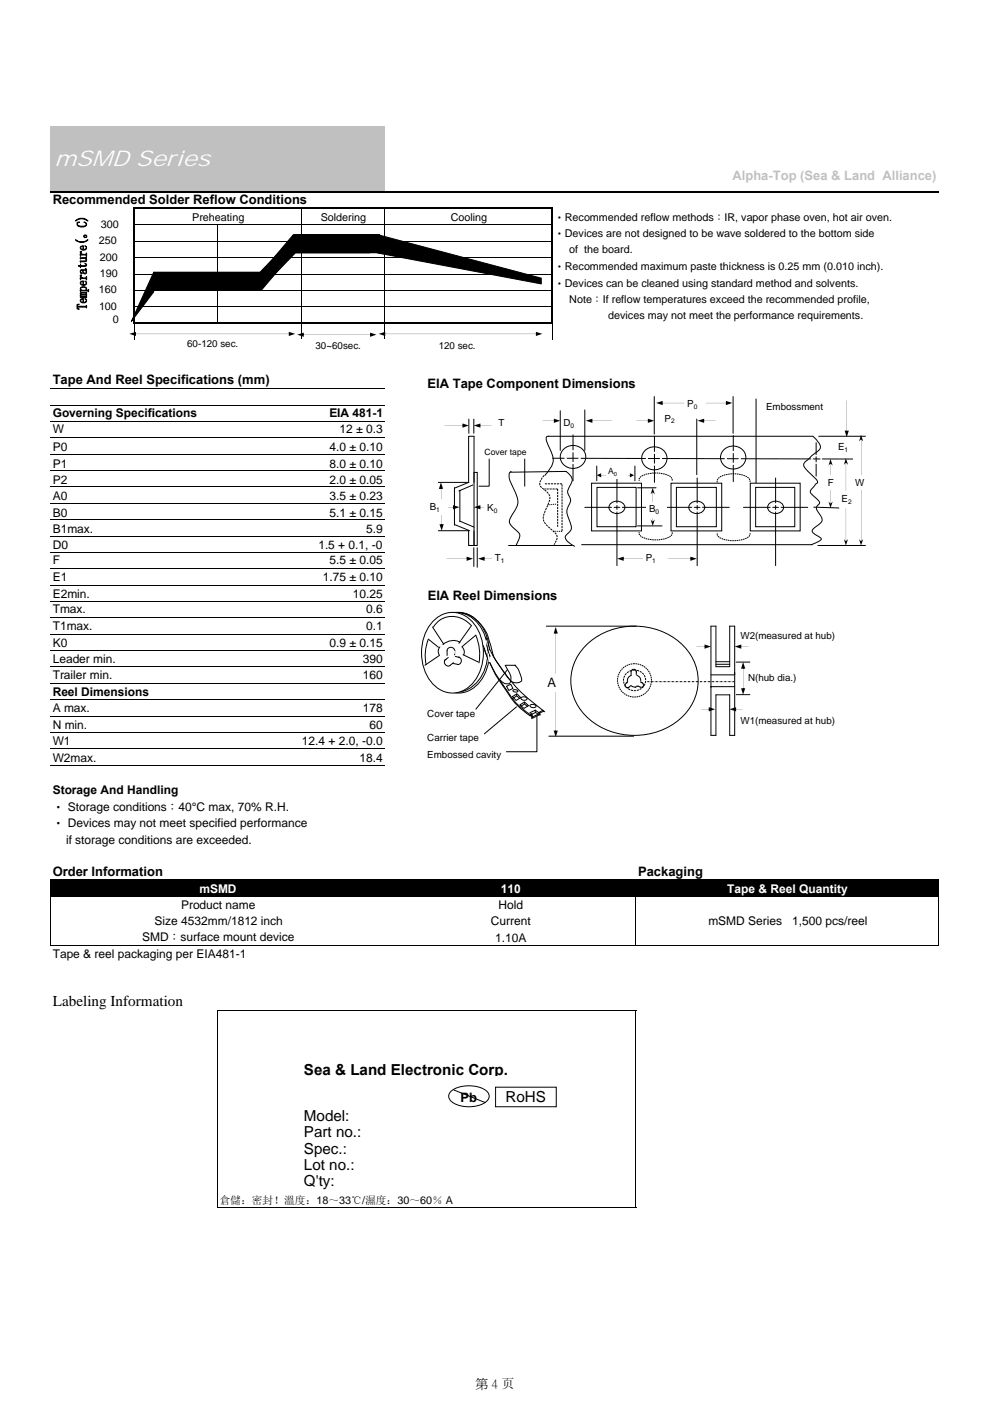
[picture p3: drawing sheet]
<svg xmlns="http://www.w3.org/2000/svg" width="210mm" height="297mm" viewBox="0 0 210 297" stroke-linecap="round" stroke-linejoin="round" font-family="sans-serif">
<path d="M10.7 26.8h71v14h-71z" fill="#c0c0c0"/>
<path d="M10.7 186.5h188.4v3.5h-188.4z" fill="#000"/>
<path d="M10.7 40.7h188.4M28.4 44v24.7M28.6 44.2h88.7M117.1 44.4v24.3M28.6 68.5h88.7" fill="none" stroke="#000" stroke-width=".42"/>
<g fill="none" stroke="#000" stroke-width=".21">
<path d="M28.6 47.7h88.3M28.6 51.2h88.3M28.6 54.6h88.3M28.6 58.1h88.3M46.2 47.8v20.5M63.9 44.4v23.9M81.6 44.4v23.9M28.4 68.7v3.3M28.6 61.6h88.3M28.6 65h88.3M63.9 68.7v3.3M81.6 68.7v3.3"/>
<path d="M117.1 68.7v3.3M10.7 82.4h71M10.7 85.9h71M10.7 89.3h71M10.7 92.8h71M10.7 96.3h71M10.7 99.8h71M10.7 103.2h71M10.7 106.7h71M10.7 110.2h71M10.7 113.6h71M10.7 117.1h71"/>
<path d="M10.7 120.6h71M10.7 124.1h71M10.7 127.5h71M10.7 131h71M10.7 134.5h71M10.7 137.9h71M10.7 141.4h71M10.7 144.9h71M10.7 148.4h71M10.7 151.8h71M10.7 155.3h71M10.7 158.8h71"/>
<path d="M10.7 162.2h71M10.7 186.4v14.1M10.8 186.5h188.3M134.9 186.6v13.9M199 186.6v13.9M10.8 200.4h188.3M46.2 214.2v41.9M46.3 214.3h88.7M134.9 214.4v41.7M46.3 256h88.7"/>
</g>
<path d="M90.1 158.5h20.6v3h-20.6z" fill="#fff"/>
<path d="M92.3 131.9a5.9 5.9 0 0 1 9.5 .9 9.8 9.8 0 0 1-1.4 12.6 5.8 5.8 0 0 1-8.8-1.6 10.1 10.1 0 0 1 .7-11.9zM92.9 131.9a5.6 5.6 0 0 1 9.3 .9 10.3 10.3 0 0 1-1.4 12.8 5.6 5.6 0 0 1-8.5-1.6 10.5 10.5 0 0 1 .6-12.1zM113.9 151.8v7.6h-6.5" fill="none" stroke="#000" stroke-width=".21"/>
<g fill="#fff">
<path d="M156.5 133.3h26.5v2.9h-26.5z"/>
<path d="M158.2 142.3h18.2v2.9h-18.2z"/>
<path d="M156.5 151.3h26.5v2.9h-26.5z"/>
</g>
<path d="M102.7 137.4a30.5 30.5 0 0 0 5.2 9.9 15.2 15.2 0 0 0 4.5 4.5l.4-.2M103.1 135.2a20.1 20.1 0 0 0 4.5 8.2 37.2 37.2 0 0 0 7.9 7.5M107.1 141.1l.8 1.3a2.31 2.31 0 0 1 .2 2.5 1.98 1.98 0 0 1-2.3-1M107.2 141.1h2.2M113.5 151.1v-.5l-1.1 .5 .4 .3M113.6 151l.6 .5M114.3 151.3l-1.4 .7M114.5 151.5l-1.7 .9M115.3 150.8l-.9 .4" fill="none" stroke="#000" stroke-width=".21"/>
<path d="M91.7 131.9a5.6 5.6 0 0 1 9.2 .9 10.3 10.3 0 0 1-1.4 12.8 5.6 5.6 0 0 1-8.5-1.6 10.5 10.5 0 0 1 .7-12.1z" fill-rule="evenodd" fill="#fff"/>
<g fill="none" stroke="#000" stroke-width=".21">
<path d="M90.8 135.5l2.2 1.7M91.7 131.9a5.6 5.6 0 0 1 9.2 .9 10.3 10.3 0 0 1-1.4 12.8 5.6 5.6 0 0 1-8.5-1.6 10.5 10.5 0 0 1 .7-12.1zM91.7 132.9l2.4 3.7M93.2 139l-3.1 2.1M93.3 137.2a1.4 1.4 0 0 0-.1 1.7M94.6 139.8a.76 .76 0 0 0-.2 1.1 .76 .76 0 0 0 1.1 .2l.7-.6M95.1 139.4l-.8 .6M96.4 138.1a.79 .79 0 0 0-.7-.9 .79 .79 0 0 0-.9 .8v1M96.4 137.8v1.1M96.6 139.2l.9 .2M97.2 139.4a.77 .77 0 0 1 .7 .8 .77 .77 0 0 1-.9 .7M97.5 129.8a8.1 8.1 0 0 1 6.4 6.5l.2 .4a9.4 9.4 0 0 0 2.3 5.1l1 1.5a2.24 2.24 0 0 0 3 1.3 1.17 1.17 0 0 0 0-1.6l-.6-1.3-.6-.6"/>
<path d="M97.6 136.2a3.1 3.1 0 0 0-3.7 .5M98 137.1a1.48 1.48 0 0 1 .3 1.8M98 137.1l2.9-2.4a10.6 10.6 0 0 1 .7 5.8M98.2 138.8l3.3 1.6M99.9 132.5a4.8 4.8 0 0 0-8 .4M100 132.6l-2.7 3.8M102.5 136.9a31.2 31.2 0 0 0 5.4 10.2 15 15 0 0 0 4.7 4.5M96.1 140.7l.9 .1"/>
</g>
<path d="M103.4 138l.3 1.7" fill="none" stroke="#fff" stroke-width=".29"/>
<path d="M103.6 139.1l.2 1.3" fill="none" stroke="#fff" stroke-width=".34"/>
<path d="M107.4 145.5l.9-.4 .5 .9-.9 .4z" fill="#fff"/>
<path d="M107.4 145.5l.9-.4 .5 .9-.9 .4z" fill="none" stroke="#000" stroke-width=".21"/>
<path d="M110.3 149.4l1-.6 .8 .8-1 .6z" fill="#fff"/>
<path d="M110.3 149.4l1-.6 .8 .8-1 .6zM111.2 149.3l-.8 .4M111.2 148.8v.4M111.3 149.3l.6 .5" fill="none" stroke="#000" stroke-width=".21"/>
<path d="M112.5 149.5a.9 .9 0 0 1 1.2 .3 .82 .82 0 0 1-1.3-.2z" fill-rule="evenodd" fill="#fff"/>
<path d="M112.5 149.5a.9 .9 0 0 1 1.2 .3 .82 .82 0 0 1-1.3-.2z" fill="none" stroke="#000" stroke-width=".21"/>
<path d="M110.6 147.9a.86 .86 0 0 1 1.2 .3 .78 .78 0 0 1-1.3-.2z" fill-rule="evenodd" fill="#fff"/>
<path d="M110.6 147.9a.86 .86 0 0 1 1.2 .3 .78 .78 0 0 1-1.3-.2z" fill="none" stroke="#000" stroke-width=".21"/>
<path d="M108.9 146.3l.4-.1 .6 .3a.68 .68 0 0 1-1.1-.1z" fill-rule="evenodd" fill="#fff"/>
<g fill="none" stroke="#000" stroke-width=".21">
<path d="M90.8 135.6a9.4 9.4 0 0 0-.4 5.3M115.9 132.8h19.1M150.8 132.8h1v8.6h3v-8.6h1v23.1h-1v-8.6h-3v8.6h-1zM108.9 146.3l.4-.1 .6 .3a.68 .68 0 0 1-1.1-.1zM112.6 151.6l.2 .7M112.8 151.4l.2 .7M112.8 151.4l-.4 .2M113.5 151.1l-.7 .3M113.5 150.6l.8 .5M114.3 151.1l.1 .5M114.4 151.1l.2 .5M115.1 150.6l-.8 .5"/>
<path d="M116.4 156.1h18M150.8 145.6h5M150.8 143.1h5M151.8 140.8h3M151.8 140.3h3M156.2 140.4h2.8M156.2 147.3h2.8"/>
</g>
<path d="M103.8 138l.2 .8" fill="none" stroke="#fff" stroke-width=".21"/>
<g fill="#000">
<path d="M117.9 133.7v21.8zM117.9 132.9l.4 1.4h-.9zM117.4 154.9h.9l-.4 1.4z"/>
<path d="M147.7 137.1h2.3zM149.4 136.7l1.4 .4-1.4 .4z"/>
<path d="M156.6 137.1h2.2zM155.8 137.1l1.4-.4v.8z"/>
<path d="M148.8 150.4h2.1zM150.3 149.9l1.4 .5-1.4 .4z"/>
<path d="M155.5 150.4h2zM154.7 150.4l1.4-.5v.9z"/>
<path d="M157.6 141.2v5.3zM157.6 140.4l.5 1.4h-.9zM157.2 145.9h.9l-.5 1.4z"/>
</g>
<path d="M95.9 138l-.1 .6M96.4 138l.1 .6" fill="none" stroke="#fff" stroke-width=".23"/>
<path d="M132.9 142.7a2.25 2.25 0 0 1 3.4 .1 2.25 2.25 0 0 1-.5 3.3 2.24 2.24 0 0 1-3-.4 2.24 2.24 0 0 1 .1-3z" fill="none" stroke="#000" stroke-width=".21" stroke-dasharray=".5 .2" stroke-linecap="butt"/>
<path d="M115.5 143h5.1v3.8h-5.1z" fill="#fff"/>
<circle cx="134.6" cy="144.3" r="3.6" fill="none" stroke="#000" stroke-width=".21" stroke-dasharray=".3 .1" stroke-linecap="butt"/>
<path d="M137.3 144.5h18.5" fill="none" stroke="#000" stroke-width=".21" stroke-dasharray=".5 .2 .1 .2" stroke-linecap="butt"/>
<path d="M124.6 136.6a15 15 0 0 1 20.9 .9 10.4 10.4 0 0 1-1.9 15.4 15 15 0 0 1-19.9-1.7 10.3 10.3 0 0 1 .9-14.6zM133 144.8h-.1a.57 .57 0 0 0-.3 .7l.2 .2h.6M133.3 144.4l-.5 .4M133.8 145.4l-.6 .5M133.8 145.3a1.12 1.12 0 0 0 1.5 .1M133.9 143.2a1.12 1.12 0 0 0-.8 1.4M135 142.3v.7M135 142.5a.55 .55 0 0 0-.5-.6 .55 .55 0 0 0-.6 .5v.7M135.1 143.2a1.12 1.12 0 0 1 .8 1.4M135.7 144.5l.7 .4M136.1 144.7a.5 .5 0 0 1 .4 .7 .5 .5 0 0 1-.7 .3l-.7-.4" fill="none" stroke="#000" stroke-width=".21"/>
<path d="M133.2 144.3l.6 .9" fill="none" stroke="#fff" stroke-width=".23"/>
<path d="M135.8 144.4l-.8 .9" fill="none" stroke="#fff" stroke-width=".34"/>
<g fill="#fff">
<path d="M90.1 154.9h17.8v2.9h-17.8z"/>
<path d="M90.1 149.9h15.1v2.9h-15.1z"/>
</g>
<path d="M103.3 136.7l.3 1.8M103.8 138.8l.2 .3M107.6 142.1l-6.7 8.3M109.6 149.9l-6.9 5.7" fill="none" stroke="#000" stroke-width=".21"/>
<path d="M103.2 135.8l.3 1.8" fill="none" stroke="#fff" stroke-width=".21"/>
<path d="M108.7 147.7l.9-.6 .8 .8-.9 .6z" fill="#fff"/>
<path d="M32.6 57.7h22.4v3.9h-22.4zM62.2 49.7h3.2l-10 11.9h-3.2zM62.6 49.7h17.9v3.9h-17.9zM62.7 49.9h3.6l-11.2 11.5h-3.5zM62.8 49.7h15.6v3.9h-15.6zM108.7 147.7l.9-.6 .8 .8-.9 .6zM109.6 147.6l-.8 .4M109.6 147.1v.3M109.6 147.5l.6 .6" fill="none" stroke="#000" stroke-width=".21"/>
<g fill="#000">
<path d="M62.6 49.7h17.9v3.9h-17.9zM62.8 49.7h15.6v3.9h-15.6zM32.6 57.7h22.4v3.9h-22.4z"/>
<path d="M28.2 70.8h33.6zM27.4 70.8l1.4-.4v.8zM61.3 70.4l1.3 .4-1.3 .4z"/>
<path d="M63.8 71h15.3zM63 71l1.4-.5v.9zM78.5 70.5l1.3 .5-1.3 .4z"/>
<path d="M81.1 70.8h33.2zM80.3 70.8l1.4-.4v.8zM113.7 70.4l1.3 .4-1.3 .4z"/>
</g>
<path d="M62.2 49.7h3.2l-10 11.9h-3.2zM62.7 49.9h3.6l-11.2 11.5h-3.5z" fill="#000"/>
<path d="M33.5 71.3h23.3v4.2h-23.3z" fill="#fff"/>
<g fill="#000">
<path d="M32.6 57.7v4.2l-4.7 6.3z"/>
<path d="M16 50.8a2.1 2.1 0 0 0 2.6 0 1.74 1.74 0 0 1-2.6 0z" fill-rule="evenodd"/>
<path d="M16 46.8a1.89 1.89 0 0 1 2.7 0l-.1 .1a2.1 2.1 0 0 0-2.6-.1z" fill-rule="evenodd"/>
<path d="M17.1 58.3h.2l-.2 .2a.74 .74 0 0 0 1.2 .3l.1-.2v.8l-.2-.3h-1l-.1 .3-.1-.5h.4l-.3-.2z" fill-rule="evenodd"/>
<path d="M17.1 53.3l.2 .1-.2 .1a.6 .6 0 0 0 .9 .4h.2l.2-.3v.8l-.2-.3h-1l-.1 .3-.1-.5h.4l-.4-.3z" fill-rule="evenodd"/>
<path d="M17.1 59.9v.3l.5 .2v-.7zM17.2 59.7l.5-.1v.8a.41 .41 0 0 0 .6-.3 .41 .41 0 0 0-.3-.5 .47 .47 0 0 1 .3 .6 .47 .47 0 0 1-.6 .3l-.5-.1a.4 .4 0 0 1 0-.7z" fill-rule="evenodd"/>
<path d="M17.1 52.4l.1 .4 .4 .1v-.7zM17.2 52.2l.5-.1v.8a.41 .41 0 0 0 .6-.2 .41 .41 0 0 0-.3-.6 .52 .52 0 0 1 .3 .8 .52 .52 0 0 1-.8 .1l-.3-.1a.36 .36 0 0 1 0-.7z" fill-rule="evenodd"/>
<path d="M16.6 56.3h.5v-.3v.3h1.1l.1-.2-.3-.2a.28 .28 0 0 1 .4 .2 .28 .28 0 0 1-.3 .3l-1 .1v.3l-.1-.3z" fill-rule="evenodd"/>
<path d="M17.8 50.1a.31 .31 0 0 0 .6 0 .31 .31 0 0 0-.6 0zM17.9 50.1a.23 .23 0 0 1 .4 0 .23 .23 0 0 1-.4 0z" fill-rule="evenodd"/>
<path d="M17 54.7h1.2l.1-.2 .1 .3h-.3a.37 .37 0 0 1 .3 .4 .37 .37 0 0 1-.5 .3h-.8v.1l-.1-.3h1.1l.1-.2a.72 .72 0 0 0-1.1-.3v.1z" fill-rule="evenodd"/>
<path d="M17.1 57.3l1.1-.2-.1-.1 .3 .1-.2 .2a.42 .42 0 0 1-.1 .8 .42 .42 0 0 1-.5-.5l-.1-.3a.3 .3 0 0 0-.4 .3 .3 .3 0 0 0 .3 .3v.1a.39 .39 0 0 1-.4-.2 .39 .39 0 0 1 .1-.5zM17.6 57.3a.41 .41 0 0 0 .2 .5 .41 .41 0 0 0 .5-.1l-.1-.4z" fill-rule="evenodd"/>
<path d="M16.3 47.2l.6-.1-.5 .3a.81 .81 0 0 0 1.2 .6 .44 .44 0 0 0 .7-.4 .44 .44 0 0 0-.5-.5 .52 .52 0 0 1 .6 .6 .52 .52 0 0 1-.7 .4 .93 .93 0 0 1-1.4-.7z" fill-rule="evenodd"/>
<path d="M80.1 49.7l34.7 9.3v1.2l-34.7-6.6z" fill-rule="evenodd"/>
<path d="M17 62.1l1.4-.2v.3h-1.3l.3 .2h1v.3l-.2-.1a1.07 1.07 0 0 0-1.1 .1 .85 .85 0 0 0 1.1 .2l.2-.1v.3h-1.3l-.1-.2h.2a.24 .24 0 0 1-.2-.2 .24 .24 0 0 1 .2-.3z" fill-rule="evenodd"/>
<path d="M17.1 63.6l.1 .4 .4 .1v-.6zM17.2 63.4l.5-.1v.8a.41 .41 0 0 0 .6-.2 .41 .41 0 0 0-.3-.6 .47 .47 0 0 1 .4 .6 .47 .47 0 0 1-.7 .3l-.5-.1a.4 .4 0 0 1 0-.7z" fill-rule="evenodd"/>
<path d="M16.3 64.6l.5-.1-.3 .1-.1 .3h1.8l.2-.1v.5l-.2-.2h-1.8l.1 .2 .3 .3-.5-.1z" fill-rule="evenodd"/>
<path d="M17.2 60.9a.64 .64 0 0 1 .8-.1 .64 .64 0 0 1 .3 .7h.4l.1-.1v.4l-.2-.1h-1.4l-.1 .1-.1-.2h.3l-.3-.4zM17.1 61.1v.1a.71 .71 0 0 0 1.2 .1 .74 .74 0 0 0-1.2-.2z" fill-rule="evenodd"/>
</g>
<g fill="none" stroke="#000" stroke-width=".21">
<path d="M16 46.8a1.89 1.89 0 0 1 2.7 0l-.1 .1a2.1 2.1 0 0 0-2.6-.1zM16 50.8a2.1 2.1 0 0 0 2.6 0 1.74 1.74 0 0 1-2.6 0zM16.3 47.2l.6-.1-.5 .3a.81 .81 0 0 0 1.2 .6 .44 .44 0 0 0 .7-.4 .44 .44 0 0 0-.5-.5 .52 .52 0 0 1 .6 .6 .52 .52 0 0 1-.7 .4 .93 .93 0 0 1-1.4-.7zM16.6 56.3h.5v-.3v.3h1.1l.1-.2-.3-.2a.28 .28 0 0 1 .4 .2 .28 .28 0 0 1-.3 .3l-1 .1v.3l-.1-.3zM17 54.7h1.2l.1-.2 .1 .3h-.3a.37 .37 0 0 1 .3 .4 .37 .37 0 0 1-.5 .3h-.8v.1l-.1-.3h1.1l.1-.2a.72 .72 0 0 0-1.1-.3v.1zM17.1 58.3h.2l-.2 .2a.74 .74 0 0 0 1.2 .3l.1-.2v.8l-.2-.3h-1l-.1 .3-.1-.5h.4l-.3-.2zM17.1 53.3l.2 .1-.2 .1a.6 .6 0 0 0 .9 .4h.2l.2-.3v.8l-.2-.3h-1l-.1 .3-.1-.5h.4l-.4-.3zM17.1 57.3l1.1-.2-.1-.1 .3 .1-.2 .2a.42 .42 0 0 1-.1 .8 .42 .42 0 0 1-.5-.5l-.1-.3a.3 .3 0 0 0-.4 .3 .3 .3 0 0 0 .3 .3v.1a.39 .39 0 0 1-.4-.2 .39 .39 0 0 1 .1-.5zM17.1 59.9l.5-.2v.7l-.5-.2zM17.1 52.4l.5-.2v.7l-.4-.1zM17.2 59.7l.5-.1v.8a.41 .41 0 0 0 .6-.3 .41 .41 0 0 0-.3-.5 .47 .47 0 0 1 .3 .6 .47 .47 0 0 1-.6 .3l-.5-.1a.4 .4 0 0 1 0-.7zM17.2 52.2l.5-.1v.8a.41 .41 0 0 0 .6-.2 .41 .41 0 0 0-.3-.6 .52 .52 0 0 1 .3 .8 .52 .52 0 0 1-.8 .1l-.3-.1a.36 .36 0 0 1 0-.7z"/>
<path d="M17.6 57.3a.42 .42 0 0 1 .5 0 .42 .42 0 0 1 .1 .6l-.5-.1zM32.6 57.7v4.2l-4.7 6.3zM80.1 49.7l34.7 9.3v1.2l-34.7-6.6zM16.3 64.6l.5-.1-.3 .1-.1 .3h1.8l.2-.1v.5l-.2-.2h-1.8l.1 .2 .3 .3-.5-.1zM17 62.1l1.4-.2v.3h-1.3l.3 .2h1v.3l-.2-.1a1.07 1.07 0 0 0-1.1 .1 .85 .85 0 0 0 1.1 .2l.2-.1v.3h-1.3l-.1-.2h.2a.24 .24 0 0 1-.2-.2 .24 .24 0 0 1 .2-.3zM17.1 63.6l.5-.1v.6l-.4-.1zM17.1 61.1a.6 .6 0 0 1 .7-.3 .6 .6 0 0 1 .4 .6 .62 .62 0 0 1-.6 .2 .62 .62 0 0 1-.5-.5zM17.2 63.4l.5-.1v.8a.41 .41 0 0 0 .6-.2 .41 .41 0 0 0-.3-.6 .47 .47 0 0 1 .4 .6 .47 .47 0 0 1-.7 .3l-.5-.1a.4 .4 0 0 1 0-.7zM17.2 60.9a.64 .64 0 0 1 .8-.1 .64 .64 0 0 1 .3 .7h.4l.1-.1v.4l-.2-.1h-1.4l-.1 .1-.1-.2h.3l-.3-.4z"/>
<circle cx="18.1" cy="50.1" r=".23"/>
<circle cx="18.1" cy="50.1" r=".31"/>
</g>
<g fill="#fff">
<path d="M88.9 71.8h16.2v4.2h-16.2z"/>
<path d="M58.5 71.8h26.5v4.2h-26.5z"/>
</g>
<path d="M117.9 106.9l-1.9 .2" fill="none" stroke="#000" stroke-width=".21" stroke-dasharray=".2 .2" stroke-linecap="butt"/>
<path d="M117.2 97.2l63.6 .1" fill="none" stroke="#000" stroke-width=".21"/>
<path d="M100.5 100.2h.7v15.5h-.7z" fill="#fff"/>
<g fill="none" stroke="#000" stroke-width=".21">
<path d="M108.4 99.9a1.44 1.44 0 0 0-.2 2l1.1 2.6a3.7 3.7 0 0 1-.5 4.5 1.91 1.91 0 0 0-.4 2.4l.9 .9a1.59 1.59 0 0 1 .5 2.6l-.3 .8M119.4 95.4a2.7 2.7 0 0 1 3.2-.8 2.7 2.7 0 0 1 1.6 2.8 2.71 2.71 0 0 1-3.2 1.9 2.71 2.71 0 0 1-2.1-3zM120.1 99.9l.4 .4a1.74 1.74 0 0 1 .4 2.7 1.97 1.97 0 0 0 .1 2.7 2.11 2.11 0 0 1-.5 1.7 3.8 3.8 0 0 0 .4 3.4 1.8 1.8 0 0 1-.7 2.6 1.28 1.28 0 0 0 .7 1.9l1 .5M120.1 99.9l-11.9 .2M121.5 92.2v9.7M173.1 93.9v7M173.7 92.5h9.9M93 102.3h6.4M93 112.5h6.6M96.4 111.2l3 1.2v3.3h1.1v-3.1M96.4 103.4v7.9M97.5 110.5l3 1.3"/>
<path d="M97.5 103.9v6.7M99.4 102.3l-3 1.2M99.4 102.3v-9.8h1.1v9.8M100.3 102.8l-3 1.3M100.5 100.2h.7v15.5h-.7zM107.9 115.7h13.5M115.6 100.8l.4-.5a3.9 3.9 0 0 0 .6-5.3l-.3-.6a1.86 1.86 0 0 1-.3-1.9h56.4l.9 .9a1.64 1.64 0 0 1 .5 1.9l-2.3 2a1.38 1.38 0 0 0-.8 1.8l1.9 2a1.35 1.35 0 0 1 .8 1.3l-.7 .6a2.1 2.1 0 0 0-.8 1.4l1 1a1.67 1.67 0 0 1 .9 1.3l-.1 .2a.95 .95 0 0 0-.2 1.6 3.1 3.1 0 0 1 .9 1.9l-.7 .8-1.3 1-.1 .4a3.3 3.3 0 0 0 1.8 1.4l.1 .3a3.1 3.1 0 0 1-2.1 1.2M123.4 115.5h48.9M124 107.6h13.7M125.5 102.4h10.6v10.2h-10.6zM126.6 103.3h8.3v8.4h-8.3zM129.5 106.8a1.8 1.8 0 0 1 3 .8 1.75 1.75 0 0 1-1.6 1.3 1.75 1.75 0 0 1-1.7-1.3z"/>
<path d="M130.9 101.3v18.6M141.1 107.6h13.6M142.3 102.4h10.8v10.2h-10.8zM143.5 103.3h8.4v8.4h-8.4zM146.4 106.8a1.8 1.8 0 0 1 3.1 .8 1.75 1.75 0 0 1-1.7 1.3 1.75 1.75 0 0 1-1.7-1.3zM147.9 101.3v18.6M157.7 107.6h13.6M159.1 102.4h10.6v10.2h-10.6zM160.3 103.3h8.3v8.4h-8.3zM163.1 106.8a1.8 1.8 0 0 1 3.1 .8 1.75 1.75 0 0 1-1.7 1.3 1.75 1.75 0 0 1-1.7-1.3zM164.5 101.3v18.6M172.6 107.5l5.4 .2"/>
<path d="M173.5 115.7h10.1"/>
</g>
<path d="M115.4 100.8l-.3 .4a1.56 1.56 0 0 0 .5 2.7 2 2 0 0 1 .8 2.7l-.3 .7a6.2 6.2 0 0 0-.9 2.8 7.4 7.4 0 0 0 2.6 2.9 1.88 1.88 0 0 1-.3 2.5M118.3 103.7v8.1M118.3 103.7h-2.9M119.2 102.7v9.9M119.2 102.6h-3.8" fill="none" stroke="#000" stroke-width=".21" stroke-dasharray=".5 .2" stroke-linecap="butt"/>
<path d="M119.2 112.6h-1.9" fill="none" stroke="#000" stroke-width=".21" stroke-dasharray=".2 .2" stroke-linecap="butt"/>
<path d="M130.2 107.1a.87 .87 0 0 1 1-.1 .87 .87 0 0 1 .5 .9 .88 .88 0 0 1-1.1 .4 .88 .88 0 0 1-.6-1zM147.2 107.1a.87 .87 0 0 1 1-.1 .87 .87 0 0 1 .5 .9 .88 .88 0 0 1-1.1 .4 .88 .88 0 0 1-.6-1zM163.9 107.1a.87 .87 0 0 1 1-.1 .87 .87 0 0 1 .4 .9 .88 .88 0 0 1-1 .4 .88 .88 0 0 1-.6-1z" fill="none" stroke="#fff" stroke-width=".4"/>
<path d="M120.2 96.2a1.6 1.6 0 0 1 2.8 .7 1.55 1.55 0 0 1-1.5 1.3 1.55 1.55 0 0 1-1.6-1.3z" fill="none" stroke="#fff" stroke-width=".46"/>
<path d="M172.5 96.8a.98 .98 0 0 1 1.1-.1 .98 .98 0 0 1 .5 1 .98 .98 0 0 1-1.2 .5 .98 .98 0 0 1-.6-1.1z" fill="none" stroke="#fff" stroke-width=".34"/>
<g fill="#000">
<path d="M176.1 98l.1 9.1zM176.1 97.3l.5 1.4-.5-.4-.4 .4zM175.7 106.3l.4 .5 .5-.5-.5 1.4z"/>
<path d="M179.4 97.8l.1 17.3zM179.4 97.2l.5 1.4-.5-.5-.4 .5zM179 114.3l.4 .5 .5-.5-.5 1.4z"/>
<path d="M182.6 92.8l.1 22.3zM182.6 92.2l.5 1.4-.5-.5-.4 .5zM182.2 114.3l.4 .5 .5-.5-.5 1.4z"/>
<path d="M92.1 107.5l4.6 .1zM96.1 107.1l1.4 .4-1.4 .5z"/>
<path d="M93.5 103l.2 8.8zM93.5 102.3l.5 1.3-.9 .1zM93.2 111.2l.9-.1-.4 1.4z"/>
<path d="M101.3 107.5h3zM100.5 107.5l1.4-.4v.9z"/>
</g>
<g fill="#fff">
<path d="M90.6 105.9h4.4v3.3h-4.4z"/>
<path d="M102.8 106.2h4.3v3.3h-4.3z"/>
</g>
<g fill="#000">
<path d="M94.7 118.4l4.9 .1zM99 118l1.3 .4-1.3 .5z"/>
<path d="M102.2 118.4h2.8zM101.4 118.4l1.4-.4v.9z"/>
</g>
<path d="M104.5 116.8h4.1v3.3h-4.1z" fill="#fff"/>
<g fill="#000">
<path d="M94.2 90.2l4.5 .1zM98.1 89.8l1.3 .4-1.3 .5z"/>
<path d="M101.3 90.2h3zM100.5 90.2l1.4-.4v.9z"/>
</g>
<path d="M102.3 94.5h12.9v3.5h-12.9z" fill="#fff"/>
<path d="M103.8 97.3v5.8h-2.2M111.3 97.3v5.8M118.8 87.1v8.4M124 86.9v8.6" fill="none" stroke="#000" stroke-width=".21"/>
<g fill="#000">
<path d="M115.1 89.2h3.2zM117.5 88.8l1.3 .4-1.3 .5z"/>
<path d="M124.8 89.2h5zM124.2 89.2l1.4-.4v.9z"/>
</g>
<path d="M119 88.2h4.9v3.3h-4.9z" fill="#fff"/>
<path d="M147.8 88.9v11.7M155.5 84.1v7.8" fill="none" stroke="#000" stroke-width=".21"/>
<g fill="#000">
<path d="M135 89.2h3zM137.4 88.8l1.4 .4-1.4 .5z"/>
<path d="M148.8 89.2h3zM148 89.2l1.4-.4v.9z"/>
</g>
<path d="M140.4 87.2h4.8v3.5h-4.8z" fill="#fff"/>
<path d="M127 100.8h7zM126.6 100.8l.9-.5v.9zM133.6 100.3l.9 .5-.9 .4z" fill="#000"/>
<path d="M126.6 98.8v3.1M134.7 98.8v3.1" fill="none" stroke="#000" stroke-width=".21"/>
<path d="M128.5 98.6h4.6v2.8h-4.6z" fill="#fff"/>
<path d="M139.8 85.4l14.9 .1zM139.1 85.4l1.4-.4v.9zM154 85l1.3 .4-1.3 .5z" fill="#000"/>
<path d="M177.2 93.2h4.5v3.4h-4.5z" fill="#fff"/>
<path d="M160.4 84.6v17.8" fill="none" stroke="#000" stroke-width=".21"/>
<path d="M179.6 84.9v7zM179.2 91.3h.8l-.4 1.4z" fill="#000"/>
<g fill="#fff">
<path d="M180.8 100.8h4.5v3.1h-4.5z"/>
<path d="M178 104.2h3.9v3.5h-3.9z"/>
<path d="M175.1 100.8h3.6v3.1h-3.6z"/>
</g>
<path d="M131.7 118.4l15.3 .1zM130.9 118.4l1.4-.4v.9zM146.4 118l1.4 .4-1.4 .5z" fill="#000"/>
<g fill="#fff">
<path d="M136.4 116.8h5.2v3.3h-5.2z"/>
<path d="M105.2 88.2h3.9v3h-3.9z"/>
</g>
<path d="M135.2 103.4h3.9M135.2 111.5h5.2" fill="none" stroke="#000" stroke-width=".21"/>
<path d="M138.4 104.1l.1 6.8zM138.4 103.4l.5 1.4-.5-.4-.4 .4zM138 110.2l.4 .4 .5-.4-.5 1.3z" fill="#000"/>
<path d="M137.2 106.4h4.3v3.3h-4.3z" fill="#fff"/>
<path d="M142.5 112.9l.1 .1a.98 .98 0 0 1-.8 .9 7 7 0 0 1-5.9-.2 .72 .72 0 0 1-.3-.9M142.5 101.9l.1-.1a.98 .98 0 0 0-.8-1 7 7 0 0 0-5.9 .3 .72 .72 0 0 0-.3 .8M159 113l.1 .1a.98 .98 0 0 1-.8 1 6.9 6.9 0 0 1-5.8-.2 .72 .72 0 0 1-.4-.9M159 102.2l.1-.1a1.34 1.34 0 0 0-1.3-1.3 6.3 6.3 0 0 0-5.3 .5 .85 .85 0 0 0-.4 1" fill="none" stroke="#000" stroke-width=".21" stroke-dasharray=".3 .1" stroke-linecap="butt"/>
<path d="M145.2 84.1h4.5v3.4h-4.5z" fill="#fff"/>
<path d="M99.4 88.9v3M100.5 88.9v3M136.7 95.7a2.69 2.69 0 0 1 3.1-.8 2.69 2.69 0 0 1 1.6 2.8 2.69 2.69 0 0 1-3.1 1.9 2.69 2.69 0 0 1-2.1-3zM138.8 84.1v7.9M138.8 92.5v9.8M153.4 95.5a2.69 2.69 0 0 1 3.1-.8 2.69 2.69 0 0 1 1.6 2.8 2.69 2.69 0 0 1-3.1 1.9 2.69 2.69 0 0 1-2.1-3zM155.5 92.3v9.8M100.5 116.1v4M101.2 116.1v4.2M95.5 231.5a6.5 6.5 0 0 1 7.9 0 1.56 1.56 0 0 1-.9 2.5 6.6 6.6 0 0 1-7-.7 1.29 1.29 0 0 1 0-1.8zM96.3 231.1l6.6 2.7M105.1 230.5h12.9v4.2h-12.9z" fill="none" stroke="#000" stroke-width=".21"/>
<path d="M137.5 96.5a1.58 1.58 0 0 1 2.7 .7 1.52 1.52 0 0 1-1.5 1.3 1.52 1.52 0 0 1-1.5-1.3zM154.2 96.3a1.58 1.58 0 0 1 2.7 .8 1.52 1.52 0 0 1-1.5 1.2 1.52 1.52 0 0 1-1.5-1.2z" fill="none" stroke="#fff" stroke-width=".46"/>
<text font-size="4.8" fill="#fff" x="11.6" y="35.2">mSMD Series</text>
<g font-size="3.2">
<text x="11.2" y="213.4">Labeling Information</text>
<text x="64.5" y="227.9">Sea &amp; Land Electronic Corp.</text>
<text x="107.2" y="233.6">RoHS</text>
<text x="64.5" y="237.7">Model:</text>
<text x="64.5" y="241.1">Part no.:</text>
<text x="64.5" y="244.6">Spec.:</text>
<text x="64.5" y="248.1">Lot no.:</text>
<text x="64.5" y="251.5">Q'ty:</text>
</g>
<text font-size="2.8" fill="#c0c0c0" x="155.4" y="38.1">Alpha-Top (Sea &amp; Land Alliance)</text>
<g font-size="2.8">
<text x="11.2" y="43.2">Recommended Solder Reflow Conditions</text>
<text x="11.2" y="81.4">Tape And Reel Specifications (mm)</text>
<text x="90.7" y="82.3">EIA Tape Component Dimensions</text>
<text x="90.7" y="127.2">EIA Reel Dimensions</text>
<text x="116.1" y="145.8">A</text>
<text x="134.5" y="147.4">0</text>
<text x="11.2" y="185.8">Order Information</text>
<text x="135.3" y="185.8">Packaging</text>
<text x="97.7" y="233.6">Pb</text>
<text x="100.8" y="294.3">第 4 页</text>
</g>
<g font-size="2.5">
<text x="11.2" y="88.4">Governing Specifications</text>
<text x="69.9" y="88.4">EIA 481-1</text>
<text x="11.2" y="91.9">W</text>
<text x="11.2" y="95.7">P0</text>
<text x="69.9" y="95.7">4.0 ± 0.10</text>
<text x="72" y="91.9">12 ± 0.3</text>
<text x="11.2" y="99.1">P1</text>
<text x="69.9" y="99.1">8.0 ± 0.10</text>
<text x="11.2" y="102.6">P2</text>
<text x="11.2" y="106.1">A0</text>
<text x="69.9" y="102.6">2.0 ± 0.05</text>
<text x="69.9" y="106.1">3.5 ± 0.23</text>
<text x="11.2" y="109.6">B0</text>
<text x="11.2" y="113">B1max.</text>
<text x="69.9" y="109.6">5.1 ± 0.15</text>
<text x="77.6" y="113">5.9</text>
<text x="11.2" y="116.5">D0</text>
<text x="11.2" y="119.6">F</text>
<text x="67.5" y="116.5">1.5 + 0.1, -0</text>
<text x="69.9" y="119.6">5.5 ± 0.05</text>
<text x="11.2" y="123.3">E1</text>
<text x="68.5" y="123.3">1.75 ± 0.10</text>
<text x="11.2" y="126.7">E2min.</text>
<text x="11.2" y="130">Tmax.</text>
<text x="74.8" y="126.7">10.25</text>
<text x="77.6" y="130">0.6</text>
<text x="11.2" y="133.5">T1max.</text>
<text x="11.2" y="137.2">K0</text>
<text x="69.9" y="137.2">0.9 ± 0.15</text>
<text x="77.6" y="133.5">0.1</text>
<text x="11.2" y="140.6">Leader min.</text>
<text x="11.2" y="143.9">Trailer min.</text>
<text x="77" y="140.6">390</text>
<text x="77" y="143.9">160</text>
<text x="11.2" y="147.6">Reel Dimensions</text>
<text x="11.2" y="151">A max.</text>
<text x="11.2" y="154.5">N min.</text>
<text x="77" y="151">178</text>
<text x="78.4" y="154.5">60</text>
<text x="11.2" y="158">W1</text>
<text x="11.2" y="161.5">W2max.</text>
<text x="64" y="158">12.4 + 2.0, -0.0</text>
<text x="76.2" y="161.5">18.4</text>
<text x="11.1" y="171.9">‧ Storage conditions：40°C max, 70% R.H.</text>
<text x="11.2" y="168.4">Storage And Handling</text>
<text x="11.1" y="175.3">‧ Devices may not meet specified performance</text>
<text x="14" y="179">if storage conditions are exceeded.</text>
<text x="32.8" y="196.2">Size 4532mm/1812 inch</text>
<text x="38.4" y="192.8">Product name</text>
<text x="104.1" y="196.2">Current</text>
<text x="105.7" y="192.8">Hold</text>
<text x="150.2" y="196.2">mSMD Series</text>
<text x="168" y="196.2">1,500 pcs/reel</text>
<text x="11.2" y="203.1">Tape &amp; reel packaging per EIA481-1</text>
<text x="30.2" y="199.6">SMD：surface mount device</text>
<text x="105" y="199.6">1.10A</text>
</g>
<g font-size="2.5" fill="#fff">
<text x="42.3" y="189.2">mSMD</text>
<text x="106.3" y="189.2">110</text>
<text x="154.3" y="189.2">Tape &amp; Reel Quantity</text>
</g>
<g font-size="2.3">
<text x="40.8" y="46.9">Preheating</text>
<text x="68" y="46.9">Soldering</text>
<text x="95.6" y="46.9">Cooling</text>
<text x="117.5" y="46.9">‧Recommended reflow methods：IR, vapor phase oven, hot air oven.</text>
<text x="21" y="51.8">250</text>
<text x="21.4" y="48.3">300</text>
<text x="117.5" y="50.2">‧Devices are not designed to be wave soldered to the bottom side</text>
<text x="120.7" y="53.7">of the board.</text>
<text x="21.2" y="55.2">200</text>
<text x="21.2" y="58.7">190</text>
<text x="117.5" y="57.3">‧Recommended maximum paste thickness is 0.25 mm (0.010 inch).</text>
<text x="21" y="62.2">160</text>
<text x="21" y="65.7">100</text>
<text x="117.5" y="60.8">‧Devices can be cleaned using standard method and solvents.</text>
<text x="120.7" y="64.3">Note：If reflow temperatures exceed the recommended profile,</text>
<text x="24" y="68.5">0</text>
<text x="129" y="67.7">devices may not meet the performance requirements.</text>
<text x="46.6" y="255.2">倉儲：密封！溫度：18～33℃/濕度：30～60％ A</text>
</g>
<g font-size="2.1">
<text x="39.7" y="73.5">60-120 sec.</text>
<text x="66.9" y="74">30~60sec.</text>
<text x="93" y="74">120 sec.</text>
<text x="140.9" y="89.4">P</text>
<text x="145.8" y="86.3">P</text>
<text x="162.5" y="87">Embossment</text>
<text x="105.7" y="90.4">T</text>
<text x="119.5" y="90.4">D</text>
<text x="177.8" y="95.4">E</text>
<text x="175.6" y="103">F</text>
<text x="178.5" y="106.4">E</text>
<text x="181.4" y="103">W</text>
<text x="91.1" y="108.1">B</text>
<text x="103.3" y="108.4">K</text>
<text x="137.7" y="108.6">B</text>
<text x="105" y="119">T</text>
<text x="136.9" y="119">P</text>
<text x="157.1" y="135.5">W2(measured at hub)</text>
<text x="158.7" y="144.5">N(hub dia.)</text>
<text x="90.6" y="152.1">Cover tape</text>
<text x="157.1" y="153.5">W1(measured at hub)</text>
<text x="90.6" y="160.7">Embossed cavity</text>
<text x="90.6" y="157.1">Carrier tape</text>
</g>
<g font-size="1.8">
<text x="102.8" y="96.4">Cover tape</text>
<text x="129" y="100.5">A</text>
</g>
<g font-size="1.4">
<text x="142.3" y="89.8">2</text>
<text x="147.2" y="86.7">0</text>
<text x="121" y="90.8">0</text>
<text x="179.2" y="95.8">1</text>
<text x="179.9" y="106.8">2</text>
<text x="92.5" y="108.5">1</text>
<text x="104.7" y="108.8">0</text>
<text x="139.1" y="109">0</text>
<text x="106.3" y="119.4">1</text>
<text x="138.3" y="119.4">1</text>
</g>
<text font-size="1.2" x="130.2" y="100.9">0</text>
</svg>
